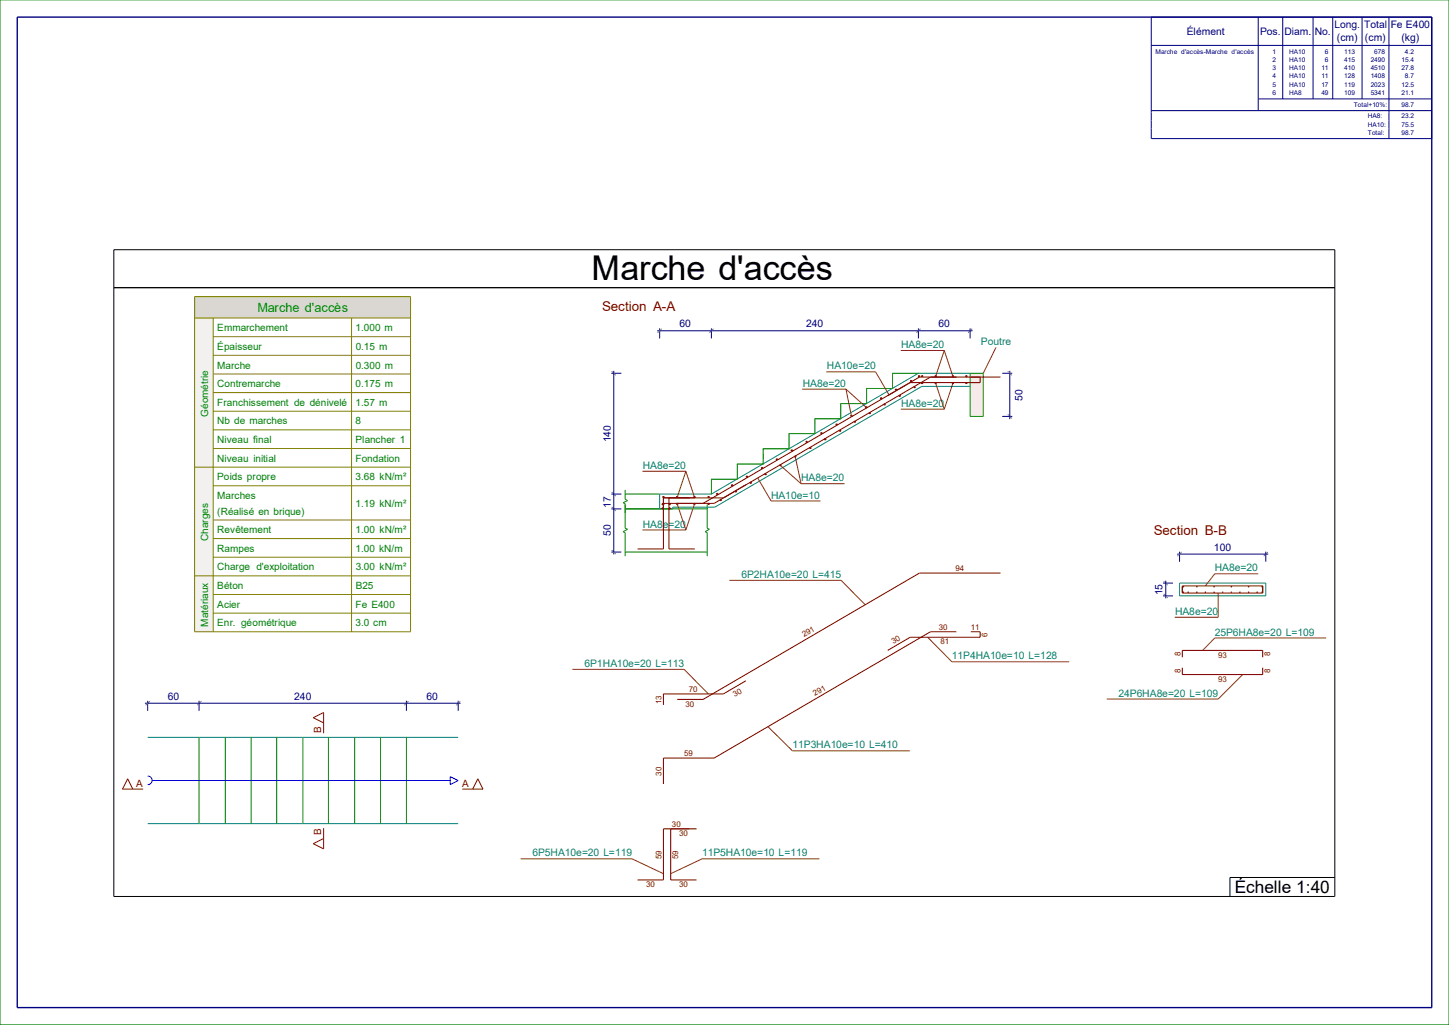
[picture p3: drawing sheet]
<svg xmlns="http://www.w3.org/2000/svg" width="420mm" height="297mm" viewBox="0 0 420 297" stroke-linecap="round" stroke-linejoin="round" font-family="sans-serif">
<path d="M0 0h420v297h-420z" fill="none" stroke="#008000" stroke-width=".29"/>
<path d="M5 5h410v287h-410z" fill="none" stroke="#000080" stroke-width=".4"/>
<path d="M333.7 5h81.3v35.2h-81.3zM333.7 13.2h81.3M364.7 5v27.1M371.8 5v23.7M380.6 5v23.7M386.3 5v23.7M394.8 5v23.7M402.6 5v35.2M333.7 32.1h81.3M364.7 28.7h50.3" fill="none" stroke="#000080" stroke-width=".29"/>
<path d="M33 83.4h353.9v-11h-353.9v187.4" fill="none" stroke="#000" stroke-width=".29"/>
<path d="M56.4 86h62.6v6.2h-62.6z" fill-rule="evenodd" fill="#dad7d3"/>
<g fill="#f2f1f0">
<path d="M56.4 92.2h5.4v43.2h-5.4z" fill-rule="evenodd"/>
<path d="M56.4 135.4h5.4v31.5h-5.4z" fill-rule="evenodd"/>
<path d="M56.4 166.9h5.4v16.2h-5.4z" fill-rule="evenodd"/>
</g>
<g fill="none" stroke="#808000" stroke-width=".29">
<path d="M56.4 86h62.6v97.1h-62.6zM56.4 92.2h62.6M61.8 97.6h57.2M61.8 92.2v90.9M101.9 92.2v90.9M61.8 103h57.2M61.8 108.4h57.2M61.8 113.8h57.2M61.8 119.2h57.2M56.4 135.4h62.6M61.8 124.6h57.2M61.8 130h57.2"/>
<path d="M61.8 140.8h57.2M61.8 150.7h57.2M61.8 156.1h57.2M56.4 166.9h62.6M61.8 161.5h57.2M61.8 172.3h57.2M61.8 177.7h57.2"/>
</g>
<path d="M181.2 147.5h23.8M181.2 142v2.7l.7 .4-1.3 .6 .6 .3v7.1l.7 .3-1.3 .7 .6 .3v6.8M181.2 160h23.8M181.2 143.2h10M205 146.2v6.9l.6 .3-1.2 .7 .6 .3v6.8" fill="none" stroke="#008000" stroke-width=".29"/>
<path d="M281.2 108.2h-15l-60 35h-15v4.3M281.2 112h-14l-60 35h-12.2v.5" fill="none" stroke="#008080" stroke-width=".29"/>
<path d="M281.2 108.2h3.8v12.5h-3.8z" fill="#ffe6e6"/>
<path d="M266.2 108.2h-7.5v4.4h-7.5v4.4h-7.5v4.4h-7.5v4.3h-7.5v4.4h-7.5v4.4h-7.5v4.4h-7.5v4.3M281.2 108.2h3.8v12.5h-3.8zM57.7 213.7v25M65.3 213.7v25M72.8 213.7v25M80.2 213.7v25M87.8 213.7v25M95.2 213.7v25M102.8 213.7v25M110.3 213.7v25M117.8 213.7v25" fill="none" stroke="#008000" stroke-width=".29"/>
<g fill="none" stroke="#000080" stroke-width=".29">
<path d="M190.5 95.9h91.4M191.2 95.2v2.9M206.2 95.2v2.9M266.2 95.2v2.9M281.2 95.2v2.9M177.2 108.2h2.9M177.9 107.5v53.2M290.5 108.2h2.9M292.7 107.5v14M290.5 120.7h2.9M177.2 160h2.9M177.2 147.5h2.9"/>
<path d="M177.2 143.2h2.9M341.9 159.9v2.9M366.9 159.9v2.9M337.1 172.7h2.9M337.1 169h2.9M337.9 168.3v5.1M341.2 160.6h26.4M42 203.8h91.5M42.8 203.1v2.9M57.7 203.1v2.9M117.8 203.1v2.9M132.8 203.1v2.9"/>
</g>
<g fill="none" stroke="#808080" stroke-width=".29">
<path d="M191.8 95.3l-1.2 1.2M206.8 95.3l-1.2 1.2M266.8 95.3l-1.2 1.2M281.8 95.3l-1.2 1.2M177.3 107.6l1.2 1.2M292.1 107.6l1.2 1.2M292.1 120.1l1.2 1.2M177.3 159.4l1.2 1.2M177.3 146.9l1.2 1.2M177.3 142.6l1.2 1.2M342.5 160l-1.2 1.2M367.5 160l-1.2 1.2"/>
<path d="M337.3 172.1l1.2 1.2M337.3 168.4l1.2 1.2M43.4 203.2l-1.2 1.2M58.4 203.2l-1.2 1.2M118.4 203.2l-1.2 1.2M133.4 203.2l-1.2 1.2"/>
</g>
<g fill="none" stroke="#7f3f00" stroke-width=".29">
<path d="M232.5 112.8h12.7M239.5 107.8h14.3l3.9 6.7M245.2 112.8l5.9 5.3M245.2 112.8l1.6 7.8M245.2 112.7v.1M261.1 101.6h12.6M261.1 118.6h12.6M271.2 111.1l2.5 7.5M273.7 101.6l2.5 7.5M273.7 101.6l-2.5 7.5M273.7 101.5v.1M273.7 118.5v.1"/>
<path d="M276.2 111.1l-2.5 7.5M288.7 100.7l-3.7 7.5M186.2 136.6h12.6M198.8 136.6l2.5 7.5M198.8 136.6l-2.5 7.5M198.8 136.5v.1M219.6 138.5l3.9 6.7h14.3M226.2 134.9l6 5.3M230.5 132.4l1.7 7.8M186.2 153.6h12.6M196.3 146.1l2.5 7.5M198.8 153.5v.1"/>
<path d="M201.3 146.1l-2.5 7.5M232.2 140.1v.1M232.2 140.2h12.6M211.4 168.2h32.4l7 7.1M353.1 171.9v7h-12.6M364.7 166.3h-12.6l-2.7 3.5M165.9 194h32.4l7 7.1M268.9 184.7l7 7.1h34M360.2 195.5l-7.1 7.1h-32.3M384.4 184.9h-32.3l-3.5 3.6M222.6 210.6l7.1 7h34M150.9 248.9h32.3l9.1 4.3"/>
<path d="M237.5 248.9h-34l-9.1 4.3"/>
</g>
<g fill="none" stroke="#800000" stroke-width=".3">
<path d="M269.7 109.3l-62.7 36.6h-14.7M284.1 109.3v1.6h-20.3M290 109.3h-23.5l-62.7 36.6M193.9 144.3v14.8h7.5M216.2 140.5l-6.5 3.8h-17.4v14.8h-7.5M290 166.1h-23.5l-62.7 36.6h-7.5M342.7 169.8h23.3v2.1h-23.3zM216.2 197.3l-6.5 3.8h-17.4v3.2M277.2 183.1h-7.5l-62.7 36.6h-14.7v7.5M281.4 183.1h2.7v1.6h-20.3l-6.5 3.8M342.7 190.5v-2h23.3v2M342.7 193.5v2h23.3v-2"/>
<path d="M194.4 240.2v14.8h7.5M201.9 240.2h-9.6v14.8h-7.5"/>
</g>
<g fill="#800000" stroke="#800000" stroke-width=".3">
<path d="M192 147.2l.3 .1-.2 .2z" fill-rule="evenodd"/>
<path d="M192 146l.3 .1-.2 .2z" fill-rule="evenodd"/>
<path d="M192.2 143.9l.3 .1-.2 .2z" fill-rule="evenodd"/>
<path d="M196.2 143.9l.3 .1-.2 .2z" fill-rule="evenodd"/>
<path d="M201.2 143.9l.3 .1-.2 .2z" fill-rule="evenodd"/>
<path d="M205.3 143.9l.3 .1-.2 .2z" fill-rule="evenodd"/>
<path d="M207.8 143l.3 .1-.2 .2z" fill-rule="evenodd"/>
<path d="M212.1 140.5l.3 .1-.2 .2z" fill-rule="evenodd"/>
<path d="M216.4 138l.3 .1-.2 .2z" fill-rule="evenodd"/>
<path d="M220.8 135.5l.3 .1-.2 .2z" fill-rule="evenodd"/>
<path d="M225.1 133l.3 .1-.2 .2z" fill-rule="evenodd"/>
<path d="M229.4 130.4l.3 .1-.2 .2z" fill-rule="evenodd"/>
<path d="M233.7 127.9l.3 .1-.2 .2z" fill-rule="evenodd"/>
<path d="M238 125.4l.3 .1-.2 .2z" fill-rule="evenodd"/>
<path d="M242.4 122.9l.3 .1-.2 .2z" fill-rule="evenodd"/>
<path d="M246.7 120.4l.3 .1-.2 .2z" fill-rule="evenodd"/>
<path d="M251 117.9l.3 .1-.2 .2z" fill-rule="evenodd"/>
<path d="M255.3 115.3l.3 .1-.2 .2z" fill-rule="evenodd"/>
<path d="M259.6 112.8l.3 .1-.2 .2z" fill-rule="evenodd"/>
<path d="M264 110.3l.3 .1-.2 .2z" fill-rule="evenodd"/>
<path d="M266.3 108.9l.3 .1-.2 .2z" fill-rule="evenodd"/>
<path d="M267.2 108.9l.3 .1-.2 .2z" fill-rule="evenodd"/>
<path d="M271.1 108.9l.3 .1-.2 .2z" fill-rule="evenodd"/>
<path d="M276.1 108.9l.3 .1-.2 .2z" fill-rule="evenodd"/>
<path d="M280 108.9l.3 .1-.2 .2z" fill-rule="evenodd"/>
<path d="M194 147.2l.3 .1-.2 .2z" fill-rule="evenodd"/>
<path d="M194 146l.3 .1-.2 .2z" fill-rule="evenodd"/>
<path d="M192.2 145.9l.3 .1-.2 .2z" fill-rule="evenodd"/>
<path d="M196.2 145.9l.3 .1-.2 .2z" fill-rule="evenodd"/>
<path d="M201.2 145.9l.3 .1-.2 .2z" fill-rule="evenodd"/>
<path d="M205.3 145.9l.3 .1-.2 .2z" fill-rule="evenodd"/>
<path d="M208.8 144.8l.3 .1-.2 .2z" fill-rule="evenodd"/>
<path d="M213.2 142.3l.3 .1-.2 .2z" fill-rule="evenodd"/>
<path d="M217.5 139.8l.3 .1-.2 .2z" fill-rule="evenodd"/>
<path d="M221.8 137.3l.3 .1-.2 .2z" fill-rule="evenodd"/>
<path d="M226.1 134.7l.3 .1-.2 .2z" fill-rule="evenodd"/>
<path d="M230.4 132.2l.3 .1-.2 .2z" fill-rule="evenodd"/>
<path d="M234.8 129.7l.3 .1-.2 .2z" fill-rule="evenodd"/>
<path d="M239.1 127.2l.3 .1-.2 .2z" fill-rule="evenodd"/>
<path d="M243.4 124.7l.3 .1-.2 .2z" fill-rule="evenodd"/>
<path d="M247.7 122.1l.3 .1-.2 .2z" fill-rule="evenodd"/>
<path d="M252 119.6l.3 .1-.2 .2z" fill-rule="evenodd"/>
<path d="M256.3 117.1l.3 .1-.2 .2z" fill-rule="evenodd"/>
<path d="M260.7 114.6l.3 .1-.2 .2z" fill-rule="evenodd"/>
<path d="M265 112.1l.3 .1-.2 .2z" fill-rule="evenodd"/>
<path d="M267.2 110.9l.3 .1-.2 .2z" fill-rule="evenodd"/>
<path d="M271.1 110.9l.3 .1-.2 .2z" fill-rule="evenodd"/>
<path d="M276.1 110.9l.3 .1-.2 .2z" fill-rule="evenodd"/>
<path d="M280 110.9l.3 .1-.2 .2z" fill-rule="evenodd"/>
<path d="M342.9 170h.2z" fill-rule="evenodd"/>
<path d="M346.8 170h.2z" fill-rule="evenodd"/>
<path d="M351.8 170h.2z" fill-rule="evenodd"/>
<path d="M356.8 170h.2z" fill-rule="evenodd"/>
<path d="M361.8 170h.2z" fill-rule="evenodd"/>
<path d="M365.7 170h.2z" fill-rule="evenodd"/>
<path d="M342.9 171.6h.2z" fill-rule="evenodd"/>
<path d="M344.3 171.6h.2z" fill-rule="evenodd"/>
<path d="M346.8 171.6h.2z" fill-rule="evenodd"/>
<path d="M349.3 171.6h.2z" fill-rule="evenodd"/>
<path d="M351.8 171.6h.2z" fill-rule="evenodd"/>
<path d="M354.3 171.6h.2z" fill-rule="evenodd"/>
<path d="M356.8 171.6h.2z" fill-rule="evenodd"/>
<path d="M359.3 171.6h.2z" fill-rule="evenodd"/>
<path d="M361.8 171.6h.2z" fill-rule="evenodd"/>
<path d="M364.3 171.6h.2z" fill-rule="evenodd"/>
<path d="M365.7 171.6h.2z" fill-rule="evenodd"/>
</g>
<path d="M341.9 169h25v3.7h-25zM42.8 213.7h90M42.8 238.7h90" fill="none" stroke="#008080" stroke-width=".29"/>
<path d="M93.8 209.5l-3-1.5 3-1.5v6M38.5 228.7l-1.5-3-1.5 3h6M93.8 240v6l-3-1.5 3-1.5M134 228.7h6l-1.5-3-1.5 3" fill="none" stroke="#800000" stroke-width=".29"/>
<path d="M42.8 224.9a1.25 1.25 0 0 1 1.3 1.2 1.25 1.25 0 0 1-1.3 1.3M44 226.2h86.5M130.5 225.1l2.3 1.1-2.3 1.2z" fill="none" stroke="#00f" stroke-width=".29"/>
<path d="M33 83.4h353.9v176.4h-353.9M386.9 254.3h-30.4v5.5" fill="none" stroke="#000" stroke-width=".29"/>
<text font-size="9.9" x="171.5" y="81.2">Marche d'accès</text>
<text font-size="5" x="357.9" y="258.7">Échelle 1:40</text>
<g font-size="3.9" fill="#800000">
<text x="174.5" y="90.2">Section A-A</text>
<text x="334.4" y="154.9">Section B-B</text>
</g>
<text font-size="3.7" fill="#008000" x="74.6" y="90.5">Marche d'accès</text>
<g font-size="3" fill="#000080">
<text x="344" y="10.1">Élément</text>
<text x="365.2" y="10.1">Pos.</text>
<text x="372.3" y="10.1">Diam.</text>
<text x="381.1" y="10.1">No.</text>
<text x="386.8" y="8.3">Long.</text>
<text x="387.5" y="11.9">(cm)</text>
<text x="395.4" y="8.3">Total</text>
<text x="395.6" y="11.9">(cm)</text>
<text x="403.1" y="8.3">Fe E400</text>
<text x="406.2" y="11.9">(kg)</text>
<text x="197" y="94.9">60</text>
<text x="233.7" y="94.9">240</text>
<text x="272" y="94.9">60</text>
<text x="296.4" y="116.2" transform="rotate(-90 296.4 116.2)">50</text>
<text x="177.1" y="128.1" transform="rotate(-90 177.1 128.1)">140</text>
<text x="177.1" y="147.1" transform="rotate(-90 177.1 147.1)">17</text>
<text x="177.1" y="155.4" transform="rotate(-90 177.1 155.4)">50</text>
<text x="351.9" y="159.6">100</text>
<text x="337" y="172.6" transform="rotate(-90 337 172.6)">15</text>
<text x="48.6" y="202.8">60</text>
<text x="85.3" y="202.8">240</text>
<text x="123.6" y="202.8">60</text>
</g>
<g font-size="3" fill="#008080">
<text x="261.2" y="100.9">HA8e=20</text>
<text x="284.3" y="100">Poutre</text>
<text x="239.7" y="107.1">HA10e=20</text>
<text x="232.7" y="112.1">HA8e=20</text>
<text x="261.2" y="117.9">HA8e=20</text>
<text x="186.3" y="135.9">HA8e=20</text>
<text x="232.2" y="139.5">HA8e=20</text>
<text x="223.5" y="144.5">HA10e=10</text>
<text x="186.3" y="152.9">HA8e=20</text>
<text x="214.9" y="167.5">6P2HA10e=20 L=415</text>
<text x="352.1" y="165.6">HA8e=20</text>
<text x="340.6" y="178.2">HA8e=20</text>
<text x="352.1" y="184.2">25P6HA8e=20 L=109</text>
<text x="275.9" y="191.1">11P4HA10e=10 L=128</text>
<text x="169.4" y="193.3">6P1HA10e=20 L=113</text>
<text x="324.2" y="201.9">24P6HA8e=20 L=109</text>
<text x="229.7" y="216.9">11P3HA10e=10 L=410</text>
<text x="154.3" y="248.2">6P5HA10e=20 L=119</text>
<text x="203.5" y="248.2">11P5HA10e=10 L=119</text>
</g>
<g font-size="2.9" fill="#008000">
<text x="63" y="96">Emmarchement</text>
<text x="103.1" y="96">1.000 m</text>
<text x="63" y="101.4">Épaisseur</text>
<text x="103.1" y="101.4">0.15 m</text>
<text x="63" y="106.8">Marche</text>
<text x="103.1" y="106.8">0.300 m</text>
<text x="63" y="112.3">Contremarche</text>
<text x="103.1" y="112.3">0.175 m</text>
<text x="63" y="117.6">Franchissement de dénivelé</text>
<text x="103.1" y="117.6">1.57 m</text>
<text x="60.3" y="120.8" transform="rotate(-90 60.3 120.8)">Géométrie</text>
<text x="63" y="123">Nb de marches</text>
<text x="103.1" y="123">8</text>
<text x="63" y="128.4">Niveau final</text>
<text x="103.1" y="128.4">Plancher 1</text>
<text x="63" y="133.8">Niveau initial</text>
<text x="103.1" y="133.8">Fondation</text>
<text x="63" y="139.2">Poids propre</text>
<text x="103.1" y="139.2">3.68 kN/m²</text>
<text x="63" y="144.6">Marches</text>
<text x="63" y="149.1">(Réalisé en brique)</text>
<text x="103.1" y="146.8">1.19 kN/m²</text>
<text x="63" y="154.5">Revêtement</text>
<text x="103.1" y="154.5">1.00 kN/m²</text>
<text x="60.3" y="156.8" transform="rotate(-90 60.3 156.8)">Charges</text>
<text x="63" y="159.9">Rampes</text>
<text x="103.1" y="159.9">1.00 kN/m</text>
<text x="63" y="165.3">Charge d'exploitation</text>
<text x="103.1" y="165.3">3.00 kN/m²</text>
<text x="63" y="170.7">Béton</text>
<text x="103.1" y="170.7">B25</text>
<text x="63" y="176.1">Acier</text>
<text x="103.1" y="176.1">Fe E400</text>
<text x="60.3" y="181.6" transform="rotate(-90 60.3 181.6)">Matériaux</text>
<text x="63" y="181.5">Enr. géométrique</text>
<text x="103.1" y="181.5">3.0 cm</text>
</g>
<g font-size="2.9" fill="#800000">
<text x="93.1" y="212.5" transform="rotate(-90 93.1 212.5)">B</text>
<text x="39.5" y="228">A</text>
<text x="134" y="228">A</text>
<text x="93.1" y="242" transform="rotate(-90 93.1 242)">B</text>
</g>
<g font-size="2.3" fill="#800000">
<text x="277" y="165.5">94</text>
<text x="233" y="184.7" transform="rotate(-30 233 184.7)">291</text>
<text x="272.1" y="182.5">30</text>
<text x="281.4" y="182.5">11</text>
<text x="286.3" y="184.6" transform="rotate(-90 286.3 184.6)">6</text>
<text x="258.9" y="186.6" transform="rotate(-30 258.9 186.6)">30</text>
<text x="272.6" y="186.7">81</text>
<text x="342.1" y="190.2" transform="rotate(-90 342.1 190.2)">8</text>
<text x="353.1" y="190.5">93</text>
<text x="368.1" y="190.2" transform="rotate(-90 368.1 190.2)">8</text>
<text x="342.1" y="195.2" transform="rotate(-90 342.1 195.2)">8</text>
<text x="353.1" y="197.5">93</text>
<text x="368.1" y="195.2" transform="rotate(-90 368.1 195.2)">8</text>
<text x="191.8" y="204" transform="rotate(-90 191.8 204)">13</text>
<text x="199.7" y="200.5">70</text>
<text x="213" y="202" transform="rotate(-30 213 202)">30</text>
<text x="236.2" y="201.7" transform="rotate(-30 236.2 201.7)">291</text>
<text x="198.7" y="204.7">30</text>
<text x="198.3" y="219.2">59</text>
<text x="191.8" y="224.7" transform="rotate(-90 191.8 224.7)">30</text>
<text x="194.8" y="239.6">30</text>
<text x="196.9" y="242.2">30</text>
<text x="191.8" y="248.9" transform="rotate(-90 191.8 248.9)">59</text>
<text x="196.6" y="248.9" transform="rotate(-90 196.6 248.9)">59</text>
<text x="187.3" y="257">30</text>
<text x="196.9" y="257">30</text>
</g>
<g font-size="1.9" fill="#000080">
<text x="334.9" y="15.5">Marche d'accès-Marche d'accès</text>
<text x="368.8" y="17.9">2</text>
<text x="368.8" y="15.5">1</text>
<text x="373.7" y="17.9">HA10</text>
<text x="373.7" y="15.5">HA10</text>
<text x="384" y="15.5">6</text>
<text x="384" y="17.9">6</text>
<text x="389.6" y="15.5">113</text>
<text x="389.6" y="17.9">415</text>
<text x="397.3" y="17.9">2490</text>
<text x="398.3" y="15.5">678</text>
<text x="406.2" y="17.9">15.4</text>
<text x="407.2" y="15.5">4.2</text>
<text x="368.8" y="20.4">3</text>
<text x="368.8" y="22.6">4</text>
<text x="373.7" y="20.4">HA10</text>
<text x="373.7" y="22.6">HA10</text>
<text x="383" y="20.4">11</text>
<text x="383" y="22.6">11</text>
<text x="389.6" y="20.4">410</text>
<text x="389.6" y="22.6">128</text>
<text x="397.3" y="20.4">4510</text>
<text x="397.3" y="22.6">1408</text>
<text x="406.2" y="20.4">27.8</text>
<text x="407.2" y="22.6">8.7</text>
<text x="368.8" y="25.1">5</text>
<text x="368.8" y="27.5">6</text>
<text x="373.7" y="25.1">HA10</text>
<text x="373.7" y="27.5">HA8</text>
<text x="383" y="27.5">49</text>
<text x="383" y="25.1">17</text>
<text x="389.6" y="25.1">119</text>
<text x="389.6" y="27.5">109</text>
<text x="397.3" y="25.1">2023</text>
<text x="397.3" y="27.5">5341</text>
<text x="406.2" y="25.1">12.5</text>
<text x="406.2" y="27.5">21.1</text>
<text x="392.4" y="30.9">Total+10%:</text>
<text x="396.5" y="34.2">HA8:</text>
<text x="406.2" y="30.9">98.7</text>
<text x="406.2" y="34.2">23.2</text>
<text x="396.5" y="36.7">HA10:</text>
<text x="396.5" y="39.1">Total:</text>
<text x="406.2" y="36.7">75.5</text>
<text x="406.2" y="39.1">98.7</text>
</g>
</svg>
